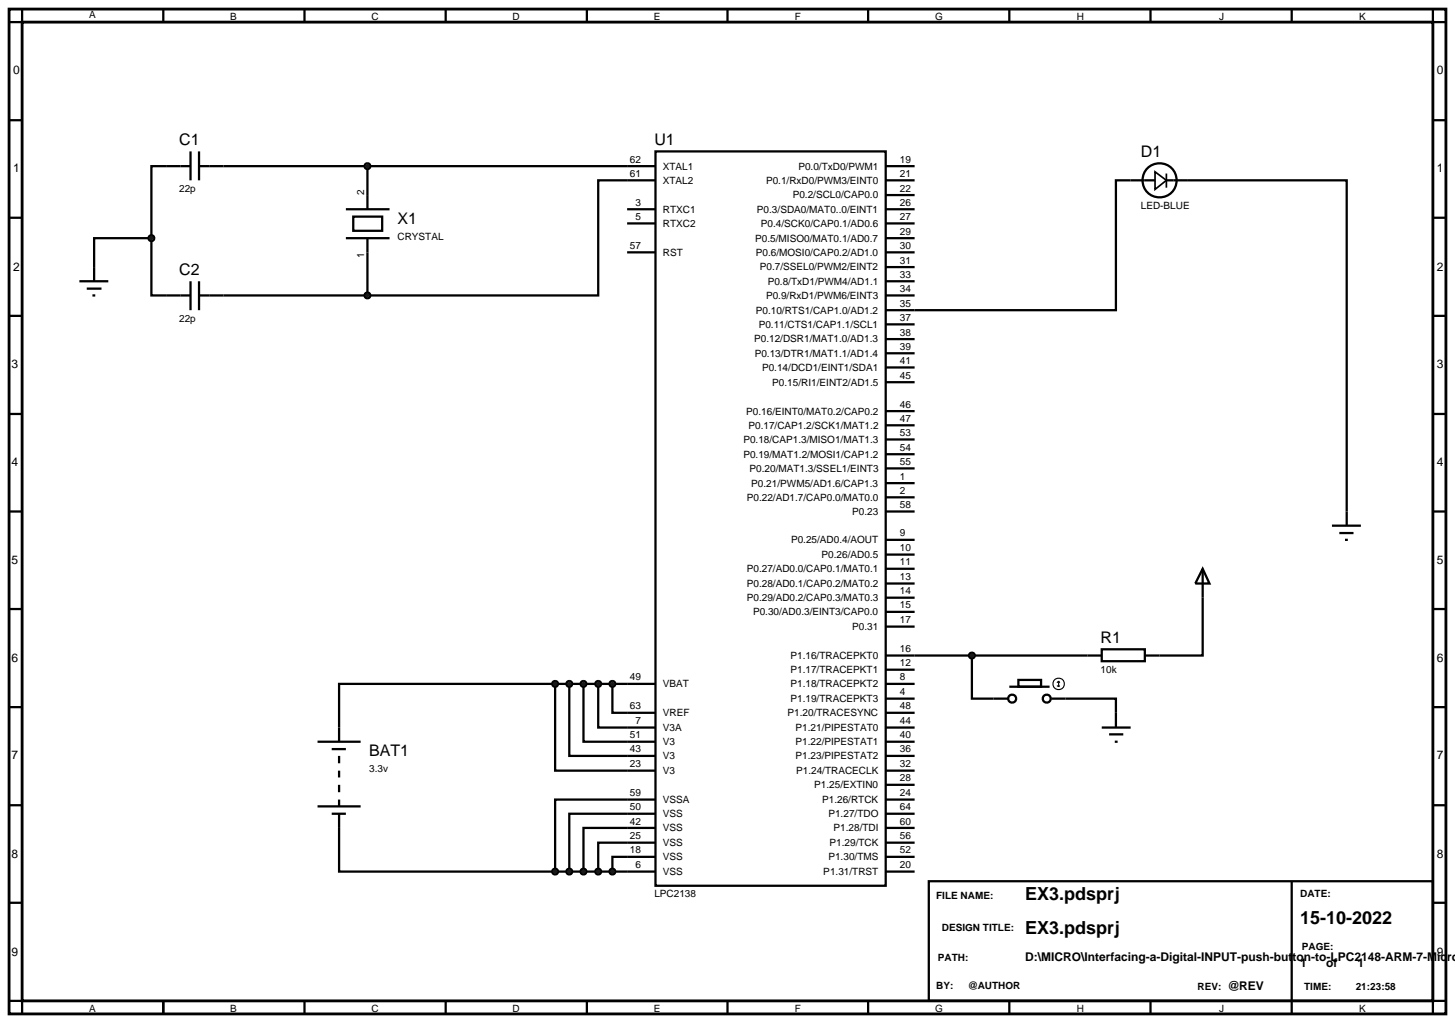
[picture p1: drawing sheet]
<svg xmlns="http://www.w3.org/2000/svg" width="257mm" height="180mm" viewBox="0 0 257 180" stroke-linecap="round" stroke-linejoin="round" font-family="sans-serif">
<path d="M1.6 1.6h253.4v177.2h-253.4zM3.9 3.9h248.8v172.6h-248.8z" fill="none" stroke="#000" stroke-width=".5"/>
<g fill="none" stroke="#000" stroke-width=".4">
<path d="M3.9 1.6v2.3h-2.3M28.8 1.6v2.3M53.7 1.6v2.3M78.6 1.6v2.3M103.5 1.6v2.3M128.3 1.6v2.3M153.1 1.6v2.3M178 1.6v2.3M202.9 1.6v2.3M227.8 1.6v2.3M252.7 1.6v2.3h2.3M1.6 21.2h2.3"/>
<path d="M1.6 38.4h2.3M29.3 29.3h-2.6v12.7M39.4 29.3h76.2M64.8 29.3v5.1M110.6 36.9h5M110.6 39.4h5M115.6 26.7h40.6v129.5h-40.6zM115.6 31.8h-10.1v20.3h-40.7M156.2 29.3h5.1M156.2 31.8h5.1M156.2 34.4h5.1M156.2 36.9h5.1"/>
<path d="M156.2 39.4h5.1M203.7 31.8h-6.9v22.9h-40.6M205.7 31.8h31.8v58.4M252.7 21.2h2.3M252.7 38.4h2.3M1.6 55.7h2.3M26.7 42v10.1h2.6M26.7 42h-10.1v5.1M39.4 52.1h25.4M64.8 44.5v7.6M110.6 44.5h5M156.2 52.1h5.1"/>
<path d="M156.2 42h5.1M156.2 44.5h5.1M156.2 47.1h5.1M156.2 49.6h5.1M156.2 57.2h5.1M156.2 59.8h5.1M252.7 55.7h2.3M1.6 73h2.3M156.2 62.3h5.1M156.2 64.8h5.1M156.2 67.4h5.1M156.2 72.5h5.1"/>
<path d="M156.2 75h5.1M156.2 77.5h5.1M252.7 73h2.3M1.6 90.2h2.3M156.2 90.2h5.1M156.2 80.1h5.1M156.2 82.6h5.1M156.2 85.2h5.1M156.2 87.7h5.1M156.2 95.2h5.1M156.2 97.8h5.1M252.7 90.2h2.3"/>
<path d="M1.6 107.4h2.3M156.2 115.6h35.6M156.2 100.3h5.1M156.2 102.9h5.1M156.2 105.4h5.1M156.2 107.9h5.1M156.2 118.1h5.1M156.2 110.5h5.1M171.4 115.6v7.6h3.8M212.1 105.4v10.2h-7.6M252.7 107.4h2.3M1.6 124.7h2.3"/>
<path d="M56 130.8h7.6M58.5 132.1h2.5M59.8 133.3v1.3M59.8 135.9v1.2M59.8 138.4v1.3M97.9 120.6h-38.1v10.2M97.9 120.6v15.3h17.7M97.9 120.6h17.7M100.4 120.6v12.7h15.2M102.9 120.6v10.2h12.7M105.5 120.6v7.7h10.1M108 120.6v5.1h7.6"/>
<path d="M156.2 120.6h5.1M156.2 135.9h5.1M156.2 125.7h5.1M156.2 123.2h5.1M156.2 128.3h5.1M156.2 130.8h5.1M156.2 133.3h5.1M156.2 138.4h5.1M187.9 123.2h8.9v2.5M252.7 124.7h2.3M1.6 142h2.3M1.6 159.2h2.3"/>
<path d="M56 142.2h7.6M58.5 143.5h2.5M59.8 143.5v10.2h38.1M59.8 141v1.2M97.9 153.7h17.7M115.6 151.1h-7.6v2.6M115.6 148.6h-10.1v5.1M115.6 146h-12.7v7.7M115.6 143.5h-15.2v10.2M115.6 141h-17.7v12.7M156.2 153.7h5.1M156.2 141h5.1"/>
<path d="M156.2 143.5h5.1M156.2 146h5.1M156.2 148.6h5.1M156.2 151.1h5.1M163.8 155.4h88.9v21.1h-88.9zM227.8 155.4v23.4M252.7 142h2.3M252.7 159.2h2.3M1.6 176.5h2.3v2.3M28.8 176.5v2.3M53.7 176.5v2.3M78.6 176.5v2.3"/>
<path d="M103.5 176.5v2.3M128.3 176.5v2.3M153.1 176.5v2.3M178 176.5v2.3M202.9 176.5v2.3M255 176.5h-2.3v2.3"/>
<circle cx="204.5" cy="31.8" r="3"/>
</g>
<path d="M203.7 30.3l2 1.5-2 1.6zM205.7 30.6v2.5" fill="none" stroke="#000" stroke-width=".3"/>
<g fill="#004000" stroke="#000" stroke-width=".4">
<path d="M107.6 153.4l.4-.2-.5 .5zM108 153.2l.3 .1 .2 .4zM108.5 153.7l-.2 .4-.3 .1zM107.5 153.7l.5 .5-.3-.1z"/>
<path d="M105.2 153.3l.3-.1-.5 .5zM105.5 153.2l.3 .1 .2 .4zM106 153.7l-.2 .4-.3 .1zM105 153.7l.5 .5-.3-.1z"/>
<path d="M102.6 153.3l.3-.1-.5 .5zM102.9 153.2l.3 .1 .2 .4zM103.4 153.7l-.2 .4-.3 .1zM102.4 153.7l.5 .5-.3-.1z"/>
<path d="M100.1 153.3l.3-.1-.5 .5zM100.4 153.2l.3 .1 .2 .4zM100.4 154.2l.5-.5-.2 .4zM99.9 153.7l.5 .5-.3-.1z"/>
<path d="M97.5 153.4l.4-.2-.5 .5zM97.9 153.2l.3 .1 .2 .4zM98.4 153.7l-.2 .4-.3 .1zM97.4 153.7l.5 .5-.3-.1z"/>
<path d="M97.5 120.3l.4-.2-.5 .5zM97.9 120.1l.3 .1 .2 .4zM98.4 120.6l-.1 .3-.4 .2zM97.4 120.6l.5 .5-.4-.2z"/>
<path d="M107.6 120.3l.4-.2-.5 .5zM108 120.1l.3 .1 .2 .4zM108.5 120.6l-.1 .3-.4 .2zM107.5 120.6l.5 .5-.3-.1z"/>
<path d="M105.2 120.2l.3-.1-.5 .5zM105.5 120.1l.3 .1 .2 .4zM106 120.6l-.2 .4-.3 .1zM105 120.6l.5 .5-.4-.2z"/>
<path d="M102.6 120.2l.3-.1-.5 .5zM102.9 120.1l.3 .1 .2 .4zM103.4 120.6l-.1 .3-.4 .2zM102.4 120.6l.5 .5-.4-.2z"/>
<path d="M100.1 120.2l.3-.1-.5 .5zM100.4 120.1l.3 .1 .2 .4zM100.9 120.6l-.2 .4-.3 .1zM99.9 120.6l.5 .5-.4-.2z"/>
</g>
<g fill="#004000">
<path d="M107.5 153.7l.5-.5 .5 .5-.5 .5z"/>
<path d="M105.5 153.2l.5 .5-.5 .5-.5-.5z"/>
<path d="M102.9 153.2l.5 .5-.5 .5-.5-.5z"/>
<path d="M100.4 153.2l.5 .5-.5 .5-.5-.5z"/>
<path d="M97.4 153.7l.5-.5 .5 .5-.5 .5z"/>
<path d="M97.4 120.6l.5-.5 .5 .5-.5 .5z"/>
<path d="M107.5 120.6l.5-.5 .5 .5-.5 .5z"/>
<path d="M105.5 120.1l.5 .5-.5 .5-.5-.5z"/>
<path d="M102.9 120.1l.5 .5-.5 .5-.5-.5z"/>
<path d="M100.4 120.1l.5 .5-.5 .5-.5-.5z"/>
</g>
<g fill="none" stroke="#000" stroke-width=".4">
<path d="M29.3 29.3h4.3M33.6 26.7v5.1M35.1 26.7v5.1M35.1 29.3h4.3M61 36.9h7.7M62.3 38.2h5.1v2.5h-5.1zM64.8 34.4v2.5M61 42h7.7M64.8 42v2.5M234.9 92.7h5.1M236.2 94h2.5M237.2 95.2h.5"/>
<path d="M237.5 90.2v2.5"/>
</g>
<path d="M64.4 29l.4-.2-.5 .5zM64.8 28.8l.4 .2 .1 .3zM64.8 29.8l.5-.5-.1 .3zM64.3 29.3l.5 .5-.4-.2z" fill="#004000" stroke="#000" stroke-width=".4"/>
<path d="M64.3 29.3l.5-.5 .5 .5-.5 .5z" fill="#004000"/>
<path d="M29.3 52.1h4.3M33.6 49.6v5.1M35.1 49.6v5.1M35.1 52.1h4.3" fill="none" stroke="#000" stroke-width=".4"/>
<path d="M64.4 51.8l.4-.2-.5 .5zM64.8 51.6l.4 .2 .1 .3zM64.8 52.6l.5-.5-.1 .3zM64.3 52.1l.5 .5-.4-.2z" fill="#004000" stroke="#000" stroke-width=".4"/>
<path d="M64.8 51.6l.5 .5-.5 .5-.5-.5z" fill="#004000"/>
<path d="M14 49.6h5.1M15.3 50.9h2.6M16.3 52.1h.5M16.6 47.1v2.5" fill="none" stroke="#000" stroke-width=".4"/>
<path d="M26.3 41.7l.4-.2-.5 .5zM26.7 41.5l.4 .2 .1 .3zM26.7 42.5l.5-.5-.1 .3zM26.2 42l.5 .5-.4-.2z" fill="#004000" stroke="#000" stroke-width=".4"/>
<path d="M26.2 42l.5-.5 .5 .5-.5 .5z" fill="#004000"/>
<g fill="none" stroke="#000" stroke-width=".4">
<path d="M179.6 119.9h4v1.2h-4zM191.8 115.6h2.5M194.3 114.5h7.6v2.1h-7.6zM201.9 115.6h2.6M212.1 100.3l1.2 2.6h-2.5zM212.1 100.3v5.1M175.2 123.2h2.6M178 121.1h7.1M185.4 123.2h2.5"/>
<circle cx="178.5" cy="123.2" r=".7"/>
<circle cx="184.6" cy="123.2" r=".7"/>
</g>
<g fill="none" stroke="#000" stroke-width=".2">
<path d="M186.4 120.9l.3 .2M186.7 120.1v1M186.7 120.1l-.3 .3M186.7 120.1l.2 .3M186.9 120.9l-.2 .2"/>
<circle cx="186.7" cy="120.6" r="1.01"/>
</g>
<path d="M171.1 115.2l.3-.1-.5 .5zM171.4 115.1l.3 .1 .2 .4zM171.4 116.1l.5-.5-.2 .4zM170.9 115.6l.5 .5-.3-.1z" fill="#004000" stroke="#000" stroke-width=".4"/>
<path d="M171.4 115.1l.5 .5-.5 .5-.5-.5z" fill="#004000"/>
<path d="M194.3 128.3h5.1M195.6 129.5h2.5M196.6 130.8h.5M196.8 125.7v2.6" fill="none" stroke="#000" stroke-width=".4"/>
<g font-size="3.2">
<text x="180.8" y="158.8">EX3.pdsprj</text>
<text x="180.8" y="164.7">EX3.pdsprj</text>
<text x="229.3" y="162.9">15-10-2022</text>
</g>
<g font-size="2.8">
<text x="31.6" y="25.6">C1</text>
<text x="115.4" y="25.6">U1</text>
<text x="201.2" y="27.7">D1</text>
<text x="70.1" y="39.5">X1</text>
<text x="31.6" y="48.5">C2</text>
<text x="194.1" y="113.4">R1</text>
<text x="65.1" y="133.4">BAT1</text>
</g>
<g font-size="2.1">
<text x="2.3" y="13.1">0</text>
<text x="253.4" y="13.1">0</text>
<text x="2.3" y="30.4">1</text>
<text x="253.4" y="30.4">1</text>
<text x="2.3" y="47.7">2</text>
<text x="253.4" y="47.7">2</text>
<text x="2" y="64.9">3</text>
<text x="253.4" y="64.9">3</text>
<text x="2" y="82.2">4</text>
<text x="253.4" y="82.2">4</text>
<text x="2" y="99.4">5</text>
<text x="253.4" y="99.4">5</text>
<text x="2" y="116.7">6</text>
<text x="253.4" y="116.7">6</text>
<text x="2" y="133.9">7</text>
<text x="253.4" y="133.9">7</text>
<text x="2" y="151.2">8</text>
<text x="253.4" y="151.2">8</text>
<text x="2" y="168.5">9</text>
<text x="180.8" y="169.5">D:\MICRO\Interfacing-a-Digital-INPUT-push-button-to-LPC2148-ARM-7-Microc</text>
<text x="229.3" y="170.5">1</text>
<text x="233.9" y="170.5">of</text>
<text x="239.4" y="170.5">1</text>
<text x="253.4" y="168.5">9</text>
<text x="216.5" y="174.6">@REV</text>
</g>
<g font-size="1.8">
<text x="15.7" y="3.2">A</text>
<text x="40.6" y="3.5">B</text>
<text x="65.5" y="3.5">C</text>
<text x="90.4" y="3.5">D</text>
<text x="115.3" y="3.5">E</text>
<text x="140.2" y="3.5">F</text>
<text x="164.9" y="3.5">G</text>
<text x="189.9" y="3.5">H</text>
<text x="215" y="3.5">J</text>
<text x="239.7" y="3.5">K</text>
<text x="111.1" y="28.7">62</text>
<text x="116.9" y="29.9">XTAL1</text>
<text x="140.8" y="29.9">P0.0/TxD0/PWM1</text>
<text x="158.7" y="28.7">19</text>
<text x="31.6" y="33.8">22p</text>
<text x="64.2" y="34.4" transform="rotate(-90 64.2 34.4)">2</text>
<text x="111.1" y="31.2">61</text>
<text x="116.9" y="32.4">XTAL2</text>
<text x="135.1" y="32.4">P0.1/RxD0/PWM3/EINT0</text>
<text x="139.8" y="35">P0.2/SCL0/CAP0.0</text>
<text x="158.7" y="31.2">21</text>
<text x="158.7" y="33.8">22</text>
<text x="112.1" y="36.3">3</text>
<text x="112.1" y="38.8">5</text>
<text x="116.9" y="37.5">RTXC1</text>
<text x="116.9" y="40">RTXC2</text>
<text x="133.5" y="37.5">P0.3/SDA0/MAT0..0/EINT1</text>
<text x="134.2" y="40">P0.4/SCK0/CAP0.1/AD0.6</text>
<text x="158.7" y="36.3">26</text>
<text x="158.7" y="38.8">27</text>
<text x="158.7" y="41.4">29</text>
<text x="201.2" y="36.9">LED-BLUE</text>
<text x="64.2" y="45.5" transform="rotate(-90 64.2 45.5)">1</text>
<text x="70.1" y="42.3">CRYSTAL</text>
<text x="111.1" y="43.9">57</text>
<text x="116.9" y="45.1">RST</text>
<text x="133.2" y="42.6">P0.5/MISO0/MAT0.1/AD0.7</text>
<text x="133.3" y="45.1">P0.6/MOSI0/CAP0.2/AD1.0</text>
<text x="134" y="47.7">P0.7/SSEL0/PWM2/EINT2</text>
<text x="158.7" y="43.9">30</text>
<text x="158.7" y="46.5">31</text>
<text x="135.1" y="52.7">P0.9/RxD1/PWM6/EINT3</text>
<text x="135.4" y="50.2">P0.8/TxD1/PWM4/AD1.1</text>
<text x="158.7" y="49">33</text>
<text x="158.7" y="51.5">34</text>
<text x="31.6" y="56.7">22p</text>
<text x="133.3" y="55.3">P0.10/RTS1/CAP1.0/AD1.2</text>
<text x="133.8" y="57.8">P0.11/CTS1/CAP1.1/SCL1</text>
<text x="158.7" y="54.1">35</text>
<text x="158.7" y="56.6">37</text>
<text x="158.7" y="59.2">38</text>
<text x="133" y="60.4">P0.12/DSR1/MAT1.0/AD1.3</text>
<text x="133.1" y="62.9">P0.13/DTR1/MAT1.1/AD1.4</text>
<text x="134.4" y="65.4">P0.14/DCD1/EINT1/SDA1</text>
<text x="158.7" y="61.7">39</text>
<text x="158.7" y="64.2">41</text>
<text x="136.2" y="68">P0.15/RI1/EINT2/AD1.5</text>
<text x="158.7" y="66.8">45</text>
<text x="158.7" y="71.9">46</text>
<text x="131.6" y="73.1">P0.16/EINT0/MAT0.2/CAP0.2</text>
<text x="132" y="75.6">P0.17/CAP1.2/SCK1/MAT1.2</text>
<text x="158.7" y="74.4">47</text>
<text x="158.7" y="76.9">53</text>
<text x="131.1" y="78.1">P0.18/CAP1.3/MISO1/MAT1.3</text>
<text x="131.1" y="80.7">P0.19/MAT1.2/MOSI1/CAP1.2</text>
<text x="132.2" y="83.2">P0.20/MAT1.3/SSEL1/EINT3</text>
<text x="158.7" y="79.5">54</text>
<text x="158.7" y="82">55</text>
<text x="131.7" y="88.3">P0.22/AD1.7/CAP0.0/MAT0.0</text>
<text x="132.5" y="85.8">P0.21/PWM5/AD1.6/CAP1.3</text>
<text x="158.7" y="84.6">1</text>
<text x="158.7" y="87.1">2</text>
<text x="158.7" y="89.6">58</text>
<text x="139.5" y="95.8">P0.25/AD0.4/AOUT</text>
<text x="150.3" y="90.8">P0.23</text>
<text x="158.7" y="94.6">9</text>
<text x="131.7" y="100.9">P0.27/AD0.0/CAP0.1/MAT0.1</text>
<text x="144.9" y="98.4">P0.26/AD0.5</text>
<text x="158.7" y="99.7">11</text>
<text x="158.7" y="97.2">10</text>
<text x="131.7" y="103.5">P0.28/AD0.1/CAP0.2/MAT0.2</text>
<text x="131.7" y="106">P0.29/AD0.2/CAP0.3/MAT0.3</text>
<text x="158.7" y="102.3">13</text>
<text x="158.7" y="104.8">14</text>
<text x="158.7" y="107.3">15</text>
<text x="132.8" y="108.5">P0.30/AD0.3/EINT3/CAP0.0</text>
<text x="150.3" y="111.1">P0.31</text>
<text x="158.7" y="109.9">17</text>
<text x="111.1" y="120">49</text>
<text x="139.4" y="116.2">P1.16/TRACEPKT0</text>
<text x="139.4" y="118.7">P1.17/TRACEPKT1</text>
<text x="158.7" y="115">16</text>
<text x="158.7" y="117.5">12</text>
<text x="158.7" y="120">8</text>
<text x="194.1" y="118.6">10k</text>
<text x="111.1" y="125.1">63</text>
<text x="116.9" y="121.2">VBAT</text>
<text x="139.4" y="121.2">P1.18/TRACEPKT2</text>
<text x="139.4" y="123.8">P1.19/TRACEPKT3</text>
<text x="158.7" y="122.6">4</text>
<text x="158.7" y="125.1">48</text>
<text x="111.1" y="130.2">51</text>
<text x="112.1" y="127.7">7</text>
<text x="116.9" y="126.3">VREF</text>
<text x="116.9" y="131.4">V3</text>
<text x="116.9" y="128.9">V3A</text>
<text x="138.9" y="126.3">P1.20/TRACESYNC</text>
<text x="140.3" y="128.9">P1.21/PIPESTAT0</text>
<text x="140.3" y="131.4">P1.22/PIPESTAT1</text>
<text x="158.7" y="127.7">44</text>
<text x="158.7" y="130.2">40</text>
<text x="65.1" y="136.2">3.3v</text>
<text x="111.1" y="135.3">23</text>
<text x="111.1" y="132.7">43</text>
<text x="116.9" y="136.5">V3</text>
<text x="116.9" y="133.9">V3</text>
<text x="140.3" y="133.9">P1.23/PIPESTAT2</text>
<text x="140.4" y="136.5">P1.24/TRACECLK</text>
<text x="158.7" y="132.7">36</text>
<text x="158.7" y="135.3">32</text>
<text x="158.7" y="137.8">28</text>
<text x="111.1" y="140.4">59</text>
<text x="111.1" y="142.9">50</text>
<text x="116.9" y="141.6">VSSA</text>
<text x="143.6" y="139">P1.25/EXTIN0</text>
<text x="145" y="141.6">P1.26/RTCK</text>
<text x="158.7" y="140.4">24</text>
<text x="158.7" y="142.9">64</text>
<text x="111.1" y="148">25</text>
<text x="111.1" y="145.4">42</text>
<text x="116.9" y="149.2">VSS</text>
<text x="116.9" y="146.6">VSS</text>
<text x="116.9" y="144.1">VSS</text>
<text x="146.1" y="144.1">P1.27/TDO</text>
<text x="146.3" y="149.2">P1.29/TCK</text>
<text x="147" y="146.6">P1.28/TDI</text>
<text x="158.7" y="145.4">60</text>
<text x="158.7" y="148">56</text>
<text x="111.1" y="150.5">18</text>
<text x="112.1" y="153.1">6</text>
<text x="116.9" y="154.3">VSS</text>
<text x="116.9" y="151.7">VSS</text>
<text x="145.2" y="154.3">P1.31/TRST</text>
<text x="146.1" y="151.7">P1.30/TMS</text>
<text x="158.7" y="150.5">52</text>
<text x="158.7" y="153.1">20</text>
<text x="115.4" y="158.2">LPC2138</text>
<text x="165.1" y="158.6">FILE NAME:</text>
<text x="229.3" y="158.1">DATE:</text>
<text x="166.1" y="164.2">DESIGN TITLE:</text>
<text x="229.6" y="167.5">PAGE:</text>
<text x="165.4" y="169.5">PATH:</text>
<text x="15.7" y="178.4">A</text>
<text x="40.6" y="178.4">B</text>
<text x="65.5" y="178.4">C</text>
<text x="90.4" y="178.4">D</text>
<text x="115.3" y="178.4">E</text>
<text x="140.2" y="178.4">F</text>
<text x="164.9" y="178.4">G</text>
<text x="165.1" y="174.4">BY:</text>
<text x="170.7" y="174.4">@AUTHOR</text>
<text x="189.9" y="178.4">H</text>
<text x="211.2" y="174.6">REV:</text>
<text x="215" y="178.4">J</text>
<text x="230" y="174.6">TIME:</text>
<text x="239.1" y="174.6">21:23:58</text>
<text x="239.7" y="178.4">K</text>
</g>
</svg>
